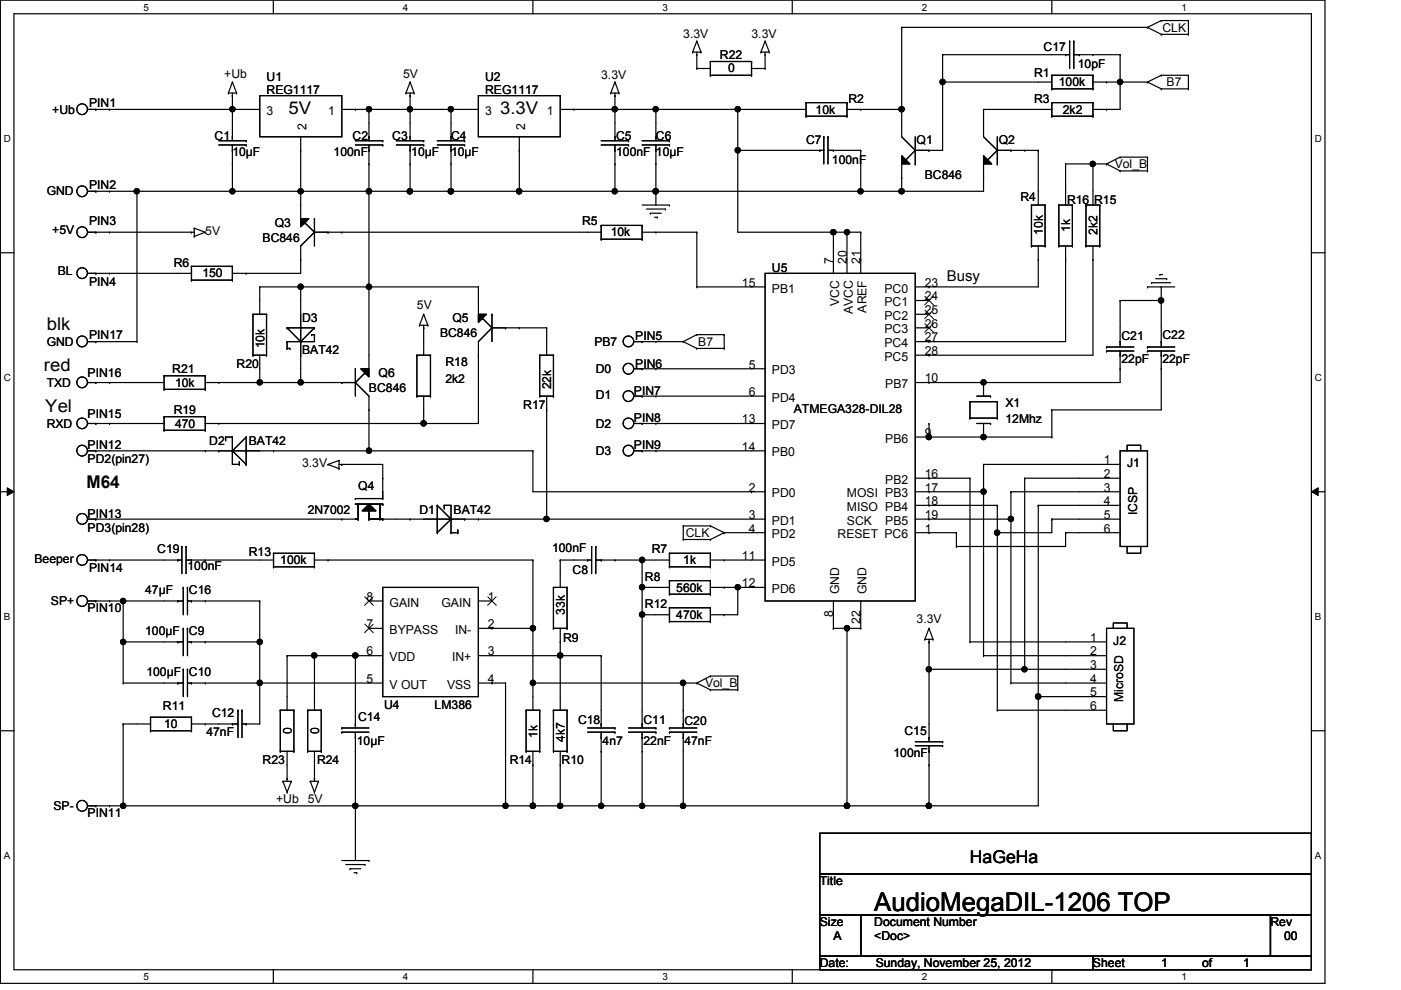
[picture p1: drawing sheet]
<svg xmlns="http://www.w3.org/2000/svg" width="297mm" height="210mm" viewBox="0 0 297 210" stroke-linecap="round" stroke-linejoin="round" font-family="sans-serif">
<path d="M.1 0h280.8v208.5h-280.8zM3 2.9h275v202.7h-275z" fill="none" stroke="#000" stroke-width=".25"/>
<g fill="#fff">
<path d="M30.4 .3h1.2v2.4h-1.2z"/>
<path d="M30.4 205.9h1.2v2.3h-1.2z"/>
</g>
<path d="M58 0v2.9M58 205.6v2.9" fill="none" stroke="#000" stroke-width=".25"/>
<g fill="#fff">
<path d="M85.4 .3h1.2v2.4h-1.2z"/>
<path d="M85.4 205.9h1.2v2.3h-1.2z"/>
</g>
<path d="M113 0v2.9M113 205.6v2.9" fill="none" stroke="#000" stroke-width=".25"/>
<g fill="#fff">
<path d="M140.5 .3h1.1v2.4h-1.1z"/>
<path d="M140.5 205.9h1.1v2.3h-1.1z"/>
</g>
<path d="M168 0v2.9M168 205.6v2.9" fill="none" stroke="#000" stroke-width=".25"/>
<g fill="#fff">
<path d="M195.4 .3h1.2v2.4h-1.2z"/>
<path d="M195.4 205.9h1.2v2.3h-1.2z"/>
</g>
<path d="M223 0v2.9M223 205.6v2.9" fill="none" stroke="#000" stroke-width=".25"/>
<g fill="#fff">
<path d="M250.5 .3h1.1v2.4h-1.1z"/>
<path d="M250.5 205.9h1.1v2.3h-1.1z"/>
<path d="M.8 28.2h1.5v2.4h-1.5z"/>
<path d="M278.8 28.2h1.4v2.4h-1.4z"/>
<path d="M.8 78.9h1.5v2.3h-1.5z"/>
<path d="M278.8 78.9h1.4v2.3h-1.4z"/>
</g>
<path d="M.1 53.6h2.9M278 53.6h2.9" fill="none" stroke="#000" stroke-width=".25"/>
<g fill="#fff">
<path d="M.8 129.6h1.4v2.3h-1.4z"/>
<path d="M278.8 129.6h1.3v2.3h-1.3z"/>
</g>
<path d="M.1 104.3h2.9M278 104.3h2.9" fill="none" stroke="#000" stroke-width=".25"/>
<path d="M1.5 103.4l1.5 .9-1.5 .8zM278 104.3l1.5-.9v1.7z" fill="#000"/>
<path d="M1.5 103.4l1.5 .9-1.5 .8zM278 104.3l1.5-.9v1.7z" fill="none" stroke="#000" stroke-width=".21"/>
<g fill="#fff">
<path d="M.8 180.3h1.4v2.3h-1.4z"/>
<path d="M278.8 180.3h1.3v2.3h-1.3z"/>
</g>
<g fill="none" stroke="#000" stroke-width=".25">
<path d="M48.4 19.7h.1M48.4 19.7h1.8M49.3 17.4h.1M49.3 19.7v10.1M49.3 17.4l.9 2.3M49.3 17.4l-.9 2.3M50.2 19.7h.1M86.1 19.7h.1M86.1 19.7h1.7M86.9 17.4h.1M86.9 19.7v10.1M86.9 17.4l-.8 2.3"/>
<path d="M86.9 17.4l.9 2.3M87.8 19.7h.1M129.5 19.7h.1M129.5 19.7h1.7M130.4 17.4h.1M130.4 19.7v10.1M130.4 17.4l-.9 2.3M130.4 17.4l.8 2.3M131.2 19.7h.1M146.9 11h.1M146.9 11h1.7M147.7 14.5h.1"/>
<path d="M147.7 11.6h.1M147.7 8.7h.1M147.7 11v3.5M147.7 8.7l-.8 2.3M147.7 8.7l.9 2.3M147.7 14.5h2.9M148.6 11h.1M150.6 13h.1M150.6 16h.1M150.6 16h8.7M150.6 13v3M150.6 13h8.7"/>
<path d="M159.3 13h.1M159.3 16h.1M159.3 13v3M159.3 14.5h2.9M161.3 11h.1M161.3 11h1.8M162.2 14.5h.1M162.2 11.6h.1M162.2 8.7h.1M162.2 11v3.5M162.2 8.7l-.9 2.3M162.2 8.7l.9 2.3"/>
<path d="M163.1 11h.1M191.2 5.8h.1M191.2 5.8v23.2l2.9 2.9M191.2 5.8h52.1M199.9 17.4h.1M199.9 11.6h.1M199.9 11.6v20.3h-5.8M199.9 17.4h23.1M199.9 11.6h26.9M223 16h.1M223 18.8h.1M223 16v2.8"/>
<path d="M223 16h8.7M223 18.8h8.7M225.9 11.6h.1M226.8 8.7h.1M226.8 8.7v5.8M227.7 8.7h.1M227.7 11.6h9.8M227.7 8.7v5.8M228.8 11.6h.1M231.7 11.6h.1M231.7 16h.1M231.7 18.8h.1"/>
<path d="M231.7 17.4h11.6M231.7 16v2.8M234.6 17.4h.1M237.5 17.4h.1M237.5 11.6h.1M237.5 11.6v11.6h-5.8M243.3 5.8h.1M243.3 17.4h.1M243.3 5.8l2.9 1.5M243.3 17.4l2.9 1.4M246.2 4.4h.1M246.2 7.3h.1"/>
<path d="M246.2 16h.1M246.2 18.8h.1M246.2 4.4l-2.9 1.4M246.2 4.4h5.8M246.2 7.3h5.8M246.2 16l-2.9 1.4M246.2 16h5.8M246.2 18.8h5.8M252 4.4h.1M252 7.3h.1M252 16h.1M252 18.8h.1"/>
<path d="M252 4.4v2.9M252 16v2.8M18.6 23.2h36.5M20.3 23.2h.1M23.2 23.2h.1M46.4 29.8h5.8M46.4 30.7h5.8M49.3 23.2h.1M49.3 34.8h.1M49.3 20.3h.1M49.3 31.9h.1M49.3 29h.1"/>
<path d="M49.3 30.7v9.9M52.2 29.8h.1M52.2 30.7h.1M55.1 20.3h17.4v8.7h-17.4zM63.8 31.9h.1M63.8 29v17.4M72.5 23.2h28.9M75.3 23.2h.1M75.3 29.8h5.8M75.3 30.7h5.8M78.2 34.8h.1M78.2 23.2h.1"/>
<path d="M78.2 31.9h.1M78.2 29h.1M78.2 23.2v6.6M78.2 30.7v47.5M81.1 29.8h.1M81.1 30.7h.1M84 29.8h5.8M84 30.7h5.8M86.9 23.2h.1M86.9 34.8h.1M86.9 20.3h.1M86.9 31.9h.1"/>
<path d="M86.9 29h.1M86.9 30.7v9.9M89.8 29.8h.1M89.8 30.7h.1M92.7 29.8h5.8M92.7 30.7h5.8M95.6 34.8h.1M95.6 23.2h.1M95.6 31.9h.1M95.6 29h.1M95.6 23.2v6.6M95.6 30.7v9.9"/>
<path d="M98.5 29.8h.1M98.5 30.7h.1M101.4 20.3h17.4v8.7h-17.4zM110.1 31.9h.1M110.1 29v11.6M118.8 23.2h52.1M121.7 23.2h.1M127.5 29.8h5.8M127.5 30.7h5.8M130.4 34.8h.1M130.4 23.2h.1M130.4 20.3h.1"/>
<path d="M130.4 31.9h.1M130.4 29h.1M130.4 30.7v9.9M133.3 29.8h.1M133.3 30.7h.1M136.1 29.8h5.8M136.1 30.7h5.8M139.1 34.8h.1M139.1 23.2h.1M139.1 31.9h.1M139.1 29h.1M139.1 23.2v6.6"/>
<path d="M139.1 30.7v12.8M141.9 29.8h.1M141.9 30.7h.1M156.4 23.2h.1M156.4 31.9h.1M156.4 23.2v26h26.1M156.4 31.9h18.3M170.9 24.6h.1M170.9 21.8h.1M170.9 21.8h8.7M170.9 24.6h8.7M170.9 21.8v2.8"/>
<path d="M173.8 31.9h.1M174.7 29h.1M174.7 29v5.8M175.6 29h.1M175.6 31.9h6.9M175.6 29v5.8M176.7 31.9h.1M179.6 24.6h.1M179.6 21.8h.1M179.6 23.2h11.6M179.6 21.8v2.8M182.5 23.2h.1"/>
<path d="M182.5 31.9h.1M182.5 31.9v8.7M191.2 33l1.7 1.8h-1.7zM191.2 37.7h.1M191.2 23.2h.1M191.2 34.8v5.8M192.1 33.9h.1M194.1 31.9h.1M194.1 34.8h.1M194.1 31.9l-2 2M194.1 29v5.8M197 31.9h.1"/>
<path d="M208.5 33l1.8 1.8h-1.8zM208.5 37.7h.1M208.5 23.2h.1M208.5 23.2h14.5M208.5 34.8v5.8h-189.9M208.5 23.2v5.8l3 2.9M209.4 33.9h.1M211.5 31.9h.1M211.5 34.8h.1M211.5 31.9h8.6M211.5 29v5.8M211.5 31.9l-2.1 2"/>
<path d="M214.3 31.9h.1M217.3 31.9h.1M220.1 31.9h.1M220.1 31.9v11.6M223 21.8h.1M223 24.6h.1M223 21.8v2.8M223 21.8h8.7M223 24.6h8.7M225.9 34.8h.1M225.9 34.8v8.7M225.9 34.8h8.7"/>
<path d="M231.7 34.8h.1M231.7 21.8h.1M231.7 24.6h.1M231.7 21.8v2.8M231.7 34.8v8.7M234.6 23.2h.1M234.6 34.8h.1M234.6 34.8l2.9 1.4M237.5 33.3h.1M237.5 36.2h.1M237.5 33.3l-2.9 1.5M237.5 33.3h5.8"/>
<path d="M237.5 36.2h5.8M243.3 33.3h.1M243.3 36.2h.1M243.3 33.3v2.9M18.6 58h22M18.6 49.2h22.6M20.3 49.2h.1M20.3 58h.1M20.3 40.6h.1M23.2 58h.1M23.2 49.2h.1M23.2 40.6h.1"/>
<path d="M29 40.6h.1M29 40.6v31.8M40.6 49.2h.1M40.6 56.5h.1M40.6 59.4h.1M40.6 56.5v2.9M40.6 56.5h8.7M40.6 59.4h8.7M41.2 48.4h.1M41.2 50.1h.1M41.2 48.4v1.7M41.2 48.4l2.3 .8"/>
<path d="M43.5 49.2h.1M43.5 49.2l-2.3 .9M49.3 40.6h.1M49.3 56.5h.1M49.3 59.4h.1M49.3 56.5v2.9M52.2 58h.1M63.8 46.4h1.7l-1.7 1.7zM63.8 40.6h.1M63.8 55h.1M64.6 47.2h.1M64.6 47.2l2.1 2"/>
<path d="M66.7 49.2h.1M66.7 46.4h.1M66.7 49.2l-2.9 3v5.8h-14.5M66.7 49.2h60.8M66.7 46.4v5.8M69.6 49.2h.1M72.5 49.2h.1M78.2 40.6h.1M86.9 40.6h.1M95.6 40.6h.1M110.1 40.6h.1M127.5 50.7h.1"/>
<path d="M127.5 47.8h.1M127.5 47.8v2.9M127.5 50.7h8.6M127.5 47.8h8.6M130.4 40.6h.1M136.1 50.7h.1M136.1 47.8h.1M136.1 49.2h11.6M136.1 47.8v2.9M136.1 43.5h5.8M137 44.3h4.1M137.9 45.2h.1"/>
<path d="M137.9 45.2h2.3M138.8 46.1h.6M139.1 40.6h.1M139.1 49.2h.1M139.4 46.1h.1M141.1 44.3h.1M141.9 43.5h.1M147.7 49.2h.1M147.7 49.2v11.6M162.2 58h31.9v69.4h-31.9zM176.7 49.2h.1M176.7 49.2v8.8"/>
<path d="M179.6 49.2h.1M179.6 49.2v8.8M182.5 40.6h.1M182.5 55h.1M182.5 49.2h.1M182.5 49.2v8.8M191.2 40.6h.1M218.7 52.2h.1M218.7 43.5h.1M218.7 43.5h2.9M218.7 52.2h2.9M218.7 43.5v8.7"/>
<path d="M220.1 55h.1M220.1 52.2v8.6h-26M221.6 43.5h.1M221.6 52.2h.1M221.6 43.5v8.7M224.5 43.5h.1M224.5 52.2h.1M224.5 43.5h2.9M224.5 52.2h2.9M224.5 43.5v8.7M225.9 55h.1M225.9 52.2v20.2h-31.8"/>
<path d="M227.4 52.2h.1M227.4 43.5h.1M227.4 43.5v8.7M230.2 52.2h.1M230.2 43.5h.1M230.2 43.5h3M230.2 52.2h3M230.2 43.5v8.7M231.7 55h.1M231.7 52.2v23.1h-37.6M233.2 43.5h.1M233.2 52.2h.1"/>
<path d="M233.2 43.5v8.7M244.2 59.9h.1M244.2 59.9h4M245 59.1h2.4M245.9 58.2h.1M245.9 58.2h.6M247.4 59.1h.1M18.6 72.4h10.4M20.3 72.4h.1M29 72.4h.1M34.8 79.7h.1M34.8 79.7v2.8"/>
<path d="M34.8 79.7h8.7M43.5 79.7h.1M43.5 79.7v2.8M53.6 75.3h.1M53.6 66.6h.1M53.6 75.3h2.9M53.6 66.6h2.9M53.6 66.6v8.7M55.1 60.8h.1M55.1 60.8v5.8M55.1 75.3v5.8M55.1 60.8h46.3"/>
<path d="M56.5 66.6h.1M56.5 75.3h.1M56.5 66.6v8.7M60.9 69.5h.1M60.9 72.4h.1M60.9 73.9h.1M60.9 69.5h5.8M60.9 72.4v1.5M60.9 73.9h.6M60.9 69.5l2.9 2.9M61.5 73.9h.1M63.8 60.8h.1"/>
<path d="M63.8 72.4h.1M63.8 69.5h.1M63.8 75.3h.1M63.8 60.8v20.3M66.1 71h.1M66.1 71h.6M66.7 69.5h.1M66.7 71h.1M66.7 71v1.4h-5.8M66.7 69.5l-2.9 2.9M75.3 78.2h.1M75.3 78.2v5.8"/>
<path d="M76.5 78.2h1.7v1.7zM77.4 79.1h.1M77.4 79.1l-2.1 2M78.2 60.8h.1M88.4 75.3h.1M88.4 75.3h2.9M88.4 75.3v8.7M88.9 69h.1M88.9 69h1.8M89.8 69.5h.1M89.8 66.6h.1M89.8 69v6.3"/>
<path d="M89.8 66.6l-.9 2.4M89.8 66.6l.9 2.4M90.7 69h.1M91.3 75.3h.1M91.3 75.3v8.7M101.4 66.6h1.8l-1.8 1.8zM101.4 60.8h.1M101.4 75.3h.1M101.4 60.8v5.8M102.3 67.5h.1M102.3 67.5l2 2M104.3 69.5h.1"/>
<path d="M104.3 66.6h.1M104.3 69.5l-2.9 2.9v17.4h-57.9M104.3 69.5h11.6M104.3 66.6v5.8M107.2 69.5h.1M110.1 69.5h.1M114.4 75.3h.1M114.4 75.3h2.9M114.4 75.3v8.7M115.9 69.5h.1M115.9 69.5v5.8M117.3 75.3h.1"/>
<path d="M117.3 75.3v8.7M134.4 72.4h10.5M134.4 78.2h27.8M136.1 72.4h.1M136.1 78.2h.1M139.1 72.4h.1M139.1 78.2h.1M144.9 72.4h.1M144.9 72.4l2.8 1.5M147.7 60.8h.1M147.7 71h.1M147.7 73.9h.1"/>
<path d="M147.7 60.8h14.5M147.7 71l-2.8 1.4M147.7 71h5.8M147.7 73.9h5.8M153.5 71h.1M153.5 73.9h.1M153.5 71v2.9M194.1 69.5h2.9M194.1 63.7h2.9M194.1 66.6h2.9M197 60.8h.1M197 72.4h.1"/>
<path d="M197 75.3h.1M234.6 74.4h.1M234.6 73.6h.1M234.6 74.4h5.8M234.6 73.6h5.8M237.5 78.2h.1M237.5 63.7h.1M237.5 72.4h.1M237.5 75.3h.1M237.5 63.7v9.9M237.5 74.4v6.7h-43.4M237.5 63.7h8.7"/>
<path d="M243.3 60.8h.1M243.3 74.4h.1M243.3 73.6h.1M243.3 60.8h5.8M243.3 74.4h5.8M243.3 73.6h5.8M246.2 78.2h.1M246.2 63.7h.1M246.2 60.8h.1M246.2 72.4h.1M246.2 75.3h.1M246.2 60.8v12.8"/>
<path d="M246.2 74.4v12.5h-23.2M18.6 89.8h16.2M18.6 95.6h94.4M18.6 81.1h16.2M20.3 81.1h.1M20.3 95.6h.1M20.3 89.8h.1M23.2 81.1h.1M23.2 89.8h.1M34.8 88.3h.1M34.8 91.2h.1M34.8 82.5h.1"/>
<path d="M34.8 88.3v2.9M34.8 88.3h8.7M34.8 91.2h8.7M34.8 82.5h8.7M43.5 95.6h.1M43.5 88.3h.1M43.5 91.2h.1M43.5 82.5h.1M43.5 81.1h31.8M43.5 88.3v2.9M46.4 81.1h.1M46.4 89.8h.1"/>
<path d="M46.4 95.6h.1M47.8 92.7h.1M47.8 93.3h.1M47.8 92.7h1.5M47.8 92.7v.6M49.3 95.6h.1M49.3 92.7h.1M49.3 92.7v5.8h1.5M49.3 95.6l2.9 2.9M50.8 98.5h.1M50.8 97.9h.1M50.8 97.9v.6"/>
<path d="M52.2 92.7h.1M52.2 98.5h.1M52.2 95.6h.1M52.2 92.7v5.8M52.2 92.7l-2.9 2.9M55.1 81.1h.1M58 95.6h.1M63.8 81.1h.1M69.6 98.5h.1M69.6 98.5l2.3 .9M71.9 99.4h.1M71.9 97.6h.1"/>
<path d="M71.9 98.5h9.2v7.2M71.9 97.6v1.8M71.9 97.6l-2.3 .9M72.5 98.5h.1M72.5 81.1h.1M75.3 81.1h.1M75.3 81.1l2.9 2.9v11.6M78.2 95.6h.1M78.2 86.9h.1M88.4 84h.1M88.4 84h2.9M89.8 89.8h.1"/>
<path d="M89.8 84v5.8M91.3 84h.1M113 95.6h.1M113 95.6v8.7h49.2M114.4 84h.1M114.4 84h2.9M115.9 86.9h.1M115.9 84v26.1M117.3 84h.1M134.4 89.8h27.8M134.4 95.6h27.8M134.4 84h27.8"/>
<path d="M136.1 95.6h.1M136.1 89.8h.1M136.1 84h.1M139.1 89.8h.1M139.1 95.6h.1M139.1 84h.1M194.1 92.7h28.9M197 89.8h.1M197 81.1h.1M197 92.7h.1M197 89.8v2.9M205.7 85.2h.1"/>
<path d="M205.7 88.6h.1M205.7 85.2v3.4M205.7 88.6h5.8M205.7 85.2h5.8M207.1 89.8h2.9M207.1 84h2.9M208.5 81.1h.1M208.5 92.7h.1M208.5 98.5h.1M208.5 81.1v2.9M208.5 89.8v2.9M208.5 98.5v40.5"/>
<path d="M208.5 98.5h29M210 89.8h.1M210 84h.1M211.5 88.6h.1M211.5 85.2h.1M211.5 85.2v3.4M223 86.9h.1M223 92.7h.1M223 86.9v5.8M237.5 95.6h5.8v20.3h-5.8zM239 95.6v-1.2h2.8v1.2M18.6 118.7h20"/>
<path d="M18.6 110.1h57.3M20.3 118.7h.1M20.3 110.1h.1M23.2 118.7h.1M37.7 118.7h.1M38.6 115.9h.1M38.6 115.9v5.7M39.5 115.9h.1M39.5 118.7h18.5M39.5 115.9v5.7M40.6 118.7h.1M43.5 118.7h.1"/>
<path d="M58 117.3h.1M58 117.3h8.7M58 117.3v2.9M66.7 117.3h.1M66.7 118.7h46.3M66.7 117.3v2.9M69.6 118.7h.1M72.5 110.1h.1M75.3 105.7h.1M75.3 106.9h5.8M75.3 105.7h5.8M75.9 110.1h.1"/>
<path d="M75.9 107.1h.1M75.9 106.9h.1M75.9 106.9v3.2M76.8 108.3l1.4-1.4 1.5 1.4zM78.2 110.1h.1M78.2 108.3v1.8M78.2 110.1h84M80.6 109.8h.1M80.6 110.1h.1M80.6 106.9v3.2M81.1 101.4h.1M81.1 106.9h.1"/>
<path d="M81.1 110.1h.1M81.1 105.7h.1M86.9 110.1h.1M92.7 112.9h.1M92.7 107.1h.1M92.7 110.1h.1M92.7 107.1v5.8M92.7 107.1l2.9 3M94.2 107.1h.1M94.2 107.7h.1M94.2 107.1h1.4v5.8M94.2 107.1v.6"/>
<path d="M95.6 110.1h.1M95.6 112.9h.1M95.6 112.9h1.5M95.6 110.1l-2.9 2.8M97.1 112.9h.1M97.1 112.4h.1M97.1 112.4v.5M98.5 110.1h.1M101.4 110.1h.1M113 118.7h.1M113 118.7v31.9M115.9 110.1h.1"/>
<path d="M118.8 118.7h.1M118.8 118.7h6.6M118.8 118.7v5.8M124.6 118.7h.1M125.4 115.9h.1M125.4 115.9v5.7M126.3 115.9h.1M126.3 118.7h15.6M126.3 115.9v5.7M127.5 118.7h.1M130.4 118.7h.1M136.1 118.7h.1"/>
<path d="M136.1 118.7v35.6M141.9 117.3h.1M141.9 117.3v2.9M141.9 117.3h8.7M144.9 114.4h.1M144.9 111.5h.1M144.9 111.5v2.9M144.9 114.4h5.7M144.9 111.5h5.7M150.6 114.4h.1M150.6 111.5h.1M150.6 117.3h.1"/>
<path d="M150.6 118.7h11.6M150.6 111.5l2.9 1.4M150.6 117.3v2.9M153.5 118.7h.1M153.5 112.9h.1M153.5 112.9h8.7M153.5 112.9l-2.9 1.5M159.3 104.3h.1M194.1 112.9h8.7M194.1 110.1h20.2M194.1 101.4h11.6M194.1 104.3h14.4"/>
<path d="M194.1 107.1h17.4M197 101.4h.1M197 104.3h.1M197 107.1h.1M197 112.9h.1M197 110.1h.1M202.8 115.9h.1M202.8 112.9h.1M202.8 112.9v3M205.7 101.4h.1M205.7 101.4v34.7M208.5 104.3h.1"/>
<path d="M211.5 112.9h.1M211.5 107.1h.1M211.5 107.1v43.5M214.3 110.1h.1M214.3 104.3h.1M214.3 104.3h23.2M214.3 104.3v40.5M217.3 101.4h.1M217.3 101.4h20.2M217.3 101.4v40.5M220.1 107.1h.1M220.1 107.1v63.8h-201.5"/>
<path d="M220.1 107.1h17.4M223 110.1h.1M223 110.1v2.8h-11.5M223 110.1h14.5M225.9 112.9h.1M225.9 112.9h11.6M225.9 112.9v3h-23.1M239 115.9v1.4h2.8v-1.4M18.6 127.4h20.3M20.3 127.4h.1M23.2 127.4h.1M26.1 136.1h.1"/>
<path d="M26.1 127.4h.1M26.1 136.1h12.8M26.1 127.4v17.4M37.7 136.1h.1M37.7 127.4h.1M38.9 133.2h.1M38.9 124.5h.1M38.9 124.5v5.8M38.9 133.2v5.8M39.7 133.2h.1M39.7 124.5h.1M39.7 136.1h15.4"/>
<path d="M39.7 127.4h15.4M39.7 124.5v5.8M39.7 133.2v5.8M40.6 136.1h.1M40.6 127.4h.1M43.5 136.1h.1M43.5 127.4h.1M55.1 136.1h.1M55.1 127.4h.1M55.1 127.4v26.1h-3.8M58 120.2h.1M58 120.2h8.7"/>
<path d="M60.9 139h.1M60.9 139h20.2M60.9 139v11.6M66.7 139h.1M66.7 120.2h.1M66.7 139v11.6M75.3 139h.1M75.3 139v15.3M78.2 133.2h2.9M78.2 127.4h2.9M81.1 124.5h20.3v23.2h-20.3zM101.4 133.2h11.6"/>
<path d="M101.4 139h26.1M101.4 127.4h2.9M104.3 133.2h.1M113 133.2h.1M117.3 133.2h.1M117.3 124.5h.1M117.3 133.2h2.9M117.3 124.5h2.9M117.3 124.5v8.7M118.8 139h.1M118.8 136.1h.1M118.8 133.2v17.4"/>
<path d="M120.2 124.5h.1M120.2 133.2h.1M120.2 124.5v8.7M127.5 139h.1M127.5 139v15.3M136.1 124.5h.1M136.1 130.3h.1M136.1 124.5h5.8M136.1 130.3h5.8M141.9 126h.1M141.9 123.1h.1M141.9 131.8h.1"/>
<path d="M141.9 128.9h.1M141.9 120.2h.1M141.9 123.1v2.9M141.9 128.9v2.9M141.9 126h8.7M141.9 123.1h8.7M141.9 131.8h8.7M141.9 128.9h8.7M141.9 120.2h8.7M150.6 126h.1M150.6 123.1h.1M150.6 131.8h.1"/>
<path d="M150.6 128.9h.1M150.6 120.2h.1M150.6 124.5h11.6M150.6 123.1v2.9M150.6 128.9v2.9M153.5 124.5h.1M153.5 130.3h.1M156.4 124.5h.1M156.4 124.5v5.8h-5.8M176.7 133.2h.1M176.7 133.2h5.8M176.7 127.4v5.8"/>
<path d="M179.6 133.2h.1M179.6 133.2v37.7M182.5 133.2h.1M182.5 127.4v5.8M196.1 135.6h.1M196.1 135.6h1.7M197 136.1h.1M197 133.2h.1M197 135.6v21.7M197 133.2l-.9 2.4M197 133.2l.8 2.4M197.8 135.6h.1"/>
<path d="M205.7 136.1h.1M205.7 136.1h28.9M208.5 139h.1M208.5 139h26.1M234.6 133.2h5.8v20.3h-5.8zM236 133.2v-1.1h3v1.1M.1 154.9h2.9M26.1 153.5h.1M26.1 144.8h.1M26.1 144.8h12.8M26.1 153.5h5.8M26.1 153.5v17.4"/>
<path d="M31.9 152.1h.1M31.9 154.9h.1M31.9 154.9h8.7M31.9 152.1h8.7M31.9 152.1v2.8M37.7 144.8h.1M38.9 141.9h.1M38.9 141.9v5.8M39.7 141.9h.1M39.7 144.8h41.4M39.7 141.9v5.8M40.6 144.8h.1"/>
<path d="M40.6 152.1h.1M40.6 154.9h.1M40.6 153.5h9.9M40.6 152.1v2.8M43.5 153.5h.1M43.5 144.8h.1M49.3 153.5h.1M50.5 150.6h.1M50.5 150.6v5.8M51.3 150.6h.1M51.3 150.6v5.8M52.2 153.5h.1"/>
<path d="M55.1 144.8h.1M59.4 159.3h.1M59.4 150.6h.1M59.4 150.6h2.9M59.4 159.3h2.9M59.4 150.6v8.7M60.9 159.3v6.4M62.3 150.6h.1M62.3 159.3h.1M62.3 150.6v8.7M65.2 159.3h.1M65.2 150.6h.1"/>
<path d="M65.2 150.6h2.9M65.2 159.3h2.9M65.2 150.6v8.7M66.7 159.3v6.4M68.1 150.6h.1M68.1 159.3h.1M68.1 150.6v8.7M72.5 154.3h.1M72.5 155.2h.1M72.5 154.3h5.7M72.5 155.2h5.7M75.3 159.3h.1"/>
<path d="M75.3 156.4h.1M75.3 153.5h.1M75.3 155.2v27.3M101.4 144.8h5.8M104.3 144.8h.1M107.2 144.8h.1M107.2 144.8v26.1M111.5 159.3h.1M111.5 150.6h.1M111.5 150.6h2.9M111.5 159.3h2.9M111.5 150.6v8.7"/>
<path d="M113 144.8h.1M113 144.8h34.7M113 159.3v11.6M114.4 150.6h.1M114.4 159.3h.1M114.4 150.6v8.7M117.3 159.3h.1M117.3 150.6h.1M117.3 150.6h2.9M117.3 159.3h2.9M117.3 150.6v8.7M118.8 159.3v11.6"/>
<path d="M120.2 150.6h.1M120.2 159.3h.1M120.2 150.6v8.7M124.6 154.3h5.8M124.6 155.2h5.8M127.5 159.3h.1M127.5 156.4h.1M127.5 153.5h.1M127.5 155.2v15.7M130.4 154.3h.1M130.4 155.2h.1M133.3 154.3h5.8"/>
<path d="M133.3 155.2h5.8M136.1 159.3h.1M136.1 156.4h.1M136.1 153.5h.1M136.1 155.2v15.7M139.1 154.3h.1M139.1 155.2h.1M141.9 154.3h.1M141.9 155.2h.1M141.9 154.3h5.8M141.9 155.2h5.8M144.9 144.8h.1"/>
<path d="M144.9 150.6h.1M144.9 156.4h.1M144.9 153.5h.1M144.9 144.8v9.5M144.9 155.2v15.7M147.7 144.8h.1M147.7 144.8l2.9 1.5M150.6 143.3h.1M150.6 146.3h.1M150.6 143.3l-2.9 1.5M150.6 143.3h5.8M150.6 146.3h5.8"/>
<path d="M156.4 143.3h.1M156.4 146.3h.1M156.4 143.3v3M194.1 157.3h5.8M194.1 158.1h5.8M197 141.9h.1M197 159.3h.1M197 156.4h.1M197 158.1v12.8M197 141.9h37.6M199.9 157.3h.1M199.9 158.1h.1"/>
<path d="M211.5 150.6h.1M211.5 150.6h23.1M214.3 144.8h.1M214.3 144.8h20.3M217.3 141.9h.1M220.1 147.7h.1M220.1 147.7h14.5M236 153.5v1.4h3v-1.4M278 154.9h2.9M20.3 170.9h.1M23.2 170.9h.1M26.1 170.9h.1"/>
<path d="M60 165.7h.1M60 165.7h1.8M60 165.7l.9 2.3M60.9 165.1h.1M60.9 168h.1M61.8 165.7h.1M61.8 165.7l-.9 2.3M65.8 165.7h.1M65.8 165.7h1.7M65.8 165.7l.9 2.3M66.7 165.1h.1M66.7 168h.1"/>
<path d="M67.5 165.7h.1M67.5 165.7l-.8 2.3M75.3 170.9h.1M107.2 170.9h.1M113 170.9h.1M113 162.2h.1M118.8 162.2h.1M118.8 170.9h.1M127.5 170.9h.1M136.1 170.9h.1M144.9 170.9h.1M173.8 176.7h104.2v8.6h-104.2z"/>
<path d="M179.6 170.9h.1M197 162.2h.1M197 170.9h.1M72.5 182.5h5.7M73.3 183.3h4.1M74.2 184.2h.1M74.2 184.2h2.3M75.1 185h.5M75.6 185h.1M77.4 183.3h.1M78.2 182.5h.1M173.8 185.3h104.2v8.7h-104.2z"/>
<path d="M173.8 194h8.7v8.7h-8.7zM182.5 194h86.9v8.7h-86.9zM269.4 194h8.6v8.7h-8.6zM173.8 202.7h57.9v2.9h-57.9zM231.7 202.7h46.3v2.9h-46.3z"/>
<circle cx="199.8" cy="17.4" r=".56"/>
<circle cx="237.5" cy="17.4" r=".56"/>
<circle cx="17.4" cy="23.1" r="1.14"/>
<circle cx="49.3" cy="23.2" r=".56"/>
<circle cx="78.2" cy="23.2" r=".56"/>
<circle cx="86.9" cy="23.2" r=".56"/>
<circle cx="95.6" cy="23.2" r=".56"/>
<circle cx="130.3" cy="23.2" r=".56"/>
<circle cx="139" cy="23.2" r=".56"/>
<circle cx="156.4" cy="31.9" r=".56"/>
<circle cx="156.4" cy="23.2" r=".56"/>
<circle cx="191.2" cy="23.2" r=".56"/>
<circle cx="231.7" cy="34.8" r=".56"/>
<circle cx="17.4" cy="57.9" r="1.14"/>
<circle cx="17.4" cy="40.5" r="1.14"/>
<circle cx="17.4" cy="49.2" r="1.14"/>
<circle cx="29" cy="40.6" r=".56"/>
<circle cx="49.3" cy="40.6" r=".56"/>
<circle cx="63.7" cy="40.6" r=".56"/>
<circle cx="78.2" cy="40.6" r=".56"/>
<circle cx="86.9" cy="40.6" r=".56"/>
<circle cx="95.6" cy="40.6" r=".56"/>
<circle cx="110.1" cy="40.6" r=".56"/>
<circle cx="130.3" cy="40.6" r=".56"/>
<circle cx="139" cy="40.6" r=".56"/>
<circle cx="176.7" cy="49.2" r=".56"/>
<circle cx="179.6" cy="49.2" r=".56"/>
<circle cx="182.4" cy="40.6" r=".56"/>
<circle cx="191.2" cy="40.6" r=".56"/>
<circle cx="17.4" cy="72.4" r="1.14"/>
<circle cx="63.7" cy="60.8" r=".56"/>
<circle cx="78.2" cy="60.8" r=".56"/>
<circle cx="133.2" cy="78.2" r="1.14"/>
<circle cx="133.2" cy="72.4" r="1.14"/>
<circle cx="246.2" cy="63.7" r=".56"/>
<circle cx="17.4" cy="95.5" r="1.14"/>
<circle cx="17.4" cy="81.1" r="1.14"/>
<circle cx="17.4" cy="89.8" r="1.13"/>
<circle cx="55.1" cy="81.1" r=".56"/>
<circle cx="63.7" cy="81.1" r=".56"/>
<circle cx="78.2" cy="95.5" r=".56"/>
<circle cx="89.8" cy="89.8" r=".57"/>
<circle cx="133.2" cy="84" r="1.14"/>
<circle cx="133.2" cy="95.5" r="1.14"/>
<circle cx="133.2" cy="89.8" r="1.13"/>
<circle cx="196.9" cy="92.7" r=".56"/>
<circle cx="208.5" cy="81.1" r=".56"/>
<circle cx="208.5" cy="92.7" r=".56"/>
<circle cx="17.4" cy="110" r="1.14"/>
<circle cx="17.4" cy="118.7" r="1.13"/>
<circle cx="115.9" cy="110" r=".56"/>
<circle cx="136.1" cy="118.7" r=".56"/>
<circle cx="208.5" cy="104.2" r=".56"/>
<circle cx="211.4" cy="112.9" r=".56"/>
<circle cx="214.3" cy="110" r=".56"/>
<circle cx="17.4" cy="127.4" r="1.14"/>
<circle cx="26.1" cy="136.1" r=".56"/>
<circle cx="26.1" cy="127.4" r=".56"/>
<circle cx="55.1" cy="136.1" r=".56"/>
<circle cx="66.6" cy="139" r=".56"/>
<circle cx="75.3" cy="139" r=".56"/>
<circle cx="113" cy="133.2" r=".56"/>
<circle cx="118.8" cy="139" r=".56"/>
<circle cx="136.1" cy="130.3" r=".56"/>
<circle cx="136.1" cy="124.5" r=".56"/>
<circle cx="156.4" cy="124.5" r=".56"/>
<circle cx="179.6" cy="133.2" r=".56"/>
<circle cx="55.1" cy="144.8" r=".56"/>
<circle cx="113" cy="144.8" r=".56"/>
<circle cx="144.8" cy="144.8" r=".56"/>
<circle cx="196.9" cy="141.9" r=".56"/>
<circle cx="217.2" cy="141.9" r=".56"/>
<circle cx="220.1" cy="147.7" r=".57"/>
<circle cx="17.4" cy="170.8" r="1.14"/>
<circle cx="26.1" cy="170.9" r=".56"/>
<circle cx="75.3" cy="170.9" r=".56"/>
<circle cx="107.2" cy="170.9" r=".56"/>
<circle cx="113" cy="170.9" r=".56"/>
<circle cx="118.8" cy="170.9" r=".56"/>
<circle cx="127.5" cy="170.9" r=".56"/>
<circle cx="136.1" cy="170.9" r=".56"/>
<circle cx="144.8" cy="170.9" r=".56"/>
<circle cx="179.6" cy="170.9" r=".56"/>
<circle cx="196.9" cy="170.9" r=".56"/>
</g>
<g fill="#000">
<path d="M76.8 108.3l1.4-1.4 1.5 1.4z"/>
<path d="M191.2 33l1.7 1.8h-1.7z" fill-rule="evenodd"/>
<path d="M191.2 33l1.7 1.8h-1.7z" fill-rule="evenodd"/>
<path d="M208.5 33l1.8 1.8h-1.8z" fill-rule="evenodd"/>
<path d="M208.5 33l1.8 1.8h-1.8z" fill-rule="evenodd"/>
<path d="M63.8 46.4h1.7l-1.7 1.7z" fill-rule="evenodd"/>
<path d="M63.8 46.4h1.7l-1.7 1.7z" fill-rule="evenodd"/>
<path d="M76.5 78.2h1.7v1.7z" fill-rule="evenodd"/>
<path d="M76.5 78.2h1.7v1.7z" fill-rule="evenodd"/>
<path d="M101.4 66.6h1.8l-1.8 1.8z" fill-rule="evenodd"/>
<path d="M101.4 66.6h1.8l-1.8 1.8z" fill-rule="evenodd"/>
<circle cx="199.8" cy="17.4" r=".56"/>
<circle cx="237.5" cy="17.4" r=".56"/>
<circle cx="49.3" cy="23.2" r=".56"/>
<circle cx="78.2" cy="23.2" r=".56"/>
<circle cx="86.9" cy="23.2" r=".56"/>
<circle cx="95.6" cy="23.2" r=".56"/>
<circle cx="130.3" cy="23.2" r=".56"/>
<circle cx="139" cy="23.2" r=".56"/>
<circle cx="156.4" cy="31.9" r=".56"/>
<circle cx="156.4" cy="23.2" r=".56"/>
<circle cx="191.2" cy="23.2" r=".56"/>
<circle cx="231.7" cy="34.8" r=".56"/>
<circle cx="29" cy="40.6" r=".56"/>
<circle cx="49.3" cy="40.6" r=".56"/>
<circle cx="63.7" cy="40.6" r=".56"/>
<circle cx="78.2" cy="40.6" r=".56"/>
<circle cx="86.9" cy="40.6" r=".56"/>
<circle cx="95.6" cy="40.6" r=".56"/>
<circle cx="110.1" cy="40.6" r=".56"/>
<circle cx="130.3" cy="40.6" r=".56"/>
<circle cx="139" cy="40.6" r=".56"/>
<circle cx="176.7" cy="49.2" r=".56"/>
<circle cx="179.6" cy="49.2" r=".56"/>
<circle cx="182.4" cy="40.6" r=".56"/>
<circle cx="191.2" cy="40.6" r=".56"/>
<circle cx="63.7" cy="60.8" r=".56"/>
<circle cx="78.2" cy="60.8" r=".56"/>
<circle cx="246.2" cy="63.7" r=".56"/>
<circle cx="55.1" cy="81.1" r=".56"/>
<circle cx="63.7" cy="81.1" r=".56"/>
<circle cx="78.2" cy="95.5" r=".56"/>
<circle cx="89.8" cy="89.8" r=".57"/>
<circle cx="196.9" cy="92.7" r=".56"/>
<circle cx="208.5" cy="81.1" r=".56"/>
<circle cx="208.5" cy="92.7" r=".56"/>
<circle cx="115.9" cy="110" r=".56"/>
<circle cx="136.1" cy="118.7" r=".56"/>
<circle cx="208.5" cy="104.2" r=".56"/>
<circle cx="211.4" cy="112.9" r=".56"/>
<circle cx="214.3" cy="110" r=".56"/>
<circle cx="26.1" cy="136.1" r=".56"/>
<circle cx="26.1" cy="127.4" r=".56"/>
<circle cx="55.1" cy="136.1" r=".56"/>
<circle cx="66.6" cy="139" r=".56"/>
<circle cx="75.3" cy="139" r=".56"/>
<circle cx="113" cy="133.2" r=".56"/>
<circle cx="118.8" cy="139" r=".56"/>
<circle cx="136.1" cy="130.3" r=".56"/>
<circle cx="136.1" cy="124.5" r=".56"/>
<circle cx="156.4" cy="124.5" r=".56"/>
<circle cx="179.6" cy="133.2" r=".56"/>
<circle cx="55.1" cy="144.8" r=".56"/>
<circle cx="113" cy="144.8" r=".56"/>
<circle cx="144.8" cy="144.8" r=".56"/>
<circle cx="196.9" cy="141.9" r=".56"/>
<circle cx="217.2" cy="141.9" r=".56"/>
<circle cx="220.1" cy="147.7" r=".57"/>
<circle cx="26.1" cy="170.9" r=".56"/>
<circle cx="75.3" cy="170.9" r=".56"/>
<circle cx="107.2" cy="170.9" r=".56"/>
<circle cx="113" cy="170.9" r=".56"/>
<circle cx="118.8" cy="170.9" r=".56"/>
<circle cx="127.5" cy="170.9" r=".56"/>
<circle cx="136.1" cy="170.9" r=".56"/>
<circle cx="144.8" cy="170.9" r=".56"/>
<circle cx="179.6" cy="170.9" r=".56"/>
<circle cx="196.9" cy="170.9" r=".56"/>
</g>
<path d="M196.1 62.8l1.8 1.8M196.1 65.7l1.8 1.9M196.1 68.6l1.8 1.8M197.9 62.8l-1.9 1.8M197.9 65.7l-1.9 1.9M197.9 68.6l-1.9 1.8M77.3 126.5l1.9 1.9M77.3 132.3l1.9 1.9M79.1 126.5l-1.8 1.9M79.1 132.3l-1.8 1.9M103.4 126.5l1.8 1.9M105.2 126.5l-1.8 1.9" fill="none" stroke="#000" stroke-width=".21"/>
<text font-size="5.5" x="185.4" y="193.2">AudioMegaDIL-1206 TOP</text>
<g font-size="3.7">
<text x="61.2" y="24.2">5V</text>
<text x="106" y="24.2">3.3V</text>
<text x="9.9" y="70">blk</text>
<text x="9.3" y="78.7">red</text>
<text x="9.6" y="87.3">Yel</text>
<text x="18.3" y="103.4">M64</text>
<text x="205.7" y="182.9">HaGeHa</text>
</g>
<text font-size="3.2" x="200.7" y="59.6">Busy</text>
<g font-size="2.6">
<text x="144.9" y="8.1">3.3V</text>
<text x="159.3" y="8.1">3.3V</text>
<text x="221.3" y="10.8">C17</text>
<text x="246.5" y="6.7">CLK</text>
<text x="47.5" y="16.6">+Ub</text>
<text x="56.5" y="17.1">U1</text>
<text x="85.5" y="16.6">5V</text>
<text x="102.9" y="17.1">U2</text>
<text x="127.5" y="16.8">3.3V</text>
<text x="152.7" y="12.5">R22</text>
<text x="154.4" y="15.4">0</text>
<text x="219.2" y="16.3">R1</text>
<text x="228.5" y="14.5">10pF</text>
<text x="18.9" y="22.6">PIN1</text>
<text x="56.5" y="20">REG1117</text>
<text x="102.9" y="20">REG1117</text>
<text x="179.9" y="21.8">R2</text>
<text x="219.2" y="21.8">R3</text>
<text x="224.5" y="18.3">100k</text>
<text x="247.4" y="18.3">B7</text>
<text x="11.1" y="24.1">+Ub</text>
<text x="45.5" y="29.6">C1</text>
<text x="56.5" y="24.4">3</text>
<text x="65" y="27.6" transform="rotate(-90 65 27.6)">2</text>
<text x="69.6" y="24.4">1</text>
<text x="74.8" y="29.6">C2</text>
<text x="83.2" y="29.6">C3</text>
<text x="95.6" y="29.6">C4</text>
<text x="102.9" y="24.4">3</text>
<text x="111.3" y="27.6" transform="rotate(-90 111.3 27.6)">2</text>
<text x="115.9" y="24.4">1</text>
<text x="130.6" y="29.6">C5</text>
<text x="139.1" y="29.6">C6</text>
<text x="172.9" y="24.1">10k</text>
<text x="225.3" y="24.1">2k2</text>
<text x="49.3" y="33.1">10µF</text>
<text x="70.7" y="33.1">100nF</text>
<text x="87.2" y="33.1">10µF</text>
<text x="95.6" y="33.1">10µF</text>
<text x="130.6" y="33.1">100nF</text>
<text x="139.1" y="33.1">10µF</text>
<text x="170.9" y="30.4">C7</text>
<text x="176.4" y="34.8">100nF</text>
<text x="194.3" y="30.4">Q1</text>
<text x="211.7" y="30.4">Q2</text>
<text x="236.3" y="35.6">Vol_B</text>
<text x="9.9" y="41.4">GND</text>
<text x="18.9" y="40">PIN2</text>
<text x="196.1" y="38">BC846</text>
<text x="18.9" y="47.8">PIN3</text>
<text x="123.4" y="47.8">R5</text>
<text x="216.4" y="42.6">R4</text>
<text x="226.2" y="43.2">R16</text>
<text x="232" y="43.2">R15</text>
<text x="11.1" y="49.6">+5V</text>
<text x="43.5" y="49.8">5V</text>
<text x="55.7" y="51.3">BC846</text>
<text x="58.2" y="48.1">Q3</text>
<text x="129.5" y="50.1">10k</text>
<text x="221.1" y="49.8" transform="rotate(-90 221.1 49.8)">10k</text>
<text x="226.9" y="49.2" transform="rotate(-90 226.9 49.2)">1k</text>
<text x="232.7" y="49.8" transform="rotate(-90 232.7 49.8)">2k2</text>
<text x="12.2" y="58.3">BL</text>
<text x="36.8" y="56.5">R6</text>
<text x="42.9" y="58.8">150</text>
<text x="163.7" y="57.7">U5</text>
<text x="176.7" y="55.9" transform="rotate(-90 176.7 55.9)">7</text>
<text x="179.5" y="55.9" transform="rotate(-90 179.5 55.9)">20</text>
<text x="182.5" y="55.9" transform="rotate(-90 182.5 55.9)">21</text>
<text x="18.9" y="60.5">PIN4</text>
<text x="88.4" y="65.5">5V</text>
<text x="157.3" y="60.8">15</text>
<text x="163.7" y="62">PB1</text>
<text x="177.9" y="64.9" transform="rotate(-90 177.9 64.9)">VCC</text>
<text x="187.5" y="62">PC0</text>
<text x="187.5" y="64.9">PC1</text>
<text x="196.1" y="60.8">23</text>
<text x="196.1" y="63.7">24</text>
<text x="18.9" y="71.8">PIN17</text>
<text x="64" y="68.4">D3</text>
<text x="93.3" y="71.5">BC846</text>
<text x="95.9" y="68.4">Q5</text>
<text x="180.8" y="66.6" transform="rotate(-90 180.8 66.6)">AVCC</text>
<text x="183.7" y="66.3" transform="rotate(-90 183.7 66.3)">AREF</text>
<text x="187.5" y="67.8">PC2</text>
<text x="187.5" y="70.7">PC3</text>
<text x="196.1" y="66.6">25</text>
<text x="196.1" y="69.5">26</text>
<text x="246.5" y="71.8">C22</text>
<text x="9.9" y="73.3">GND</text>
<text x="50.2" y="77.9">R20</text>
<text x="56" y="73.9" transform="rotate(-90 56 73.9)">10k</text>
<text x="64" y="75">BAT42</text>
<text x="94.4" y="77.6">R18</text>
<text x="126" y="73.3">PB7</text>
<text x="134.7" y="72.1">PIN5</text>
<text x="134.7" y="77.9">PIN6</text>
<text x="148" y="73.3">B7</text>
<text x="187.5" y="73.6">PC4</text>
<text x="187.5" y="76.5">PC5</text>
<text x="196.1" y="72.4">27</text>
<text x="196.1" y="75.3">28</text>
<text x="237.8" y="72.1">C21</text>
<text x="237.8" y="77">22pF</text>
<text x="246.5" y="77">22pF</text>
<text x="9.9" y="82">TXD</text>
<text x="18.6" y="80">PIN16</text>
<text x="36.5" y="79.1">R21</text>
<text x="37.1" y="82">10k</text>
<text x="78.2" y="83.1">BC846</text>
<text x="80.3" y="80">Q6</text>
<text x="94.4" y="81.1">2k2</text>
<text x="116.8" y="82.5" transform="rotate(-90 116.8 82.5)">22k</text>
<text x="126.3" y="79.1">D0</text>
<text x="134.4" y="83.7">PIN7</text>
<text x="158.7" y="78.1">5</text>
<text x="158.7" y="83.9">6</text>
<text x="163.7" y="79.4">PD3</text>
<text x="187.7" y="82.3">PB7</text>
<text x="196.1" y="81.1">10</text>
<text x="18.6" y="88.6">PIN15</text>
<text x="36.8" y="87.8">R19</text>
<text x="111" y="86.6">R17</text>
<text x="126.3" y="84.6">D1</text>
<text x="134.4" y="89.5">PIN8</text>
<text x="157.3" y="89.7">13</text>
<text x="163.7" y="85.2">PD4</text>
<text x="168.3" y="87.5">ATMEGA328-DIL28</text>
<text x="213.2" y="86.3">X1</text>
<text x="213.2" y="89.8">12Mhz</text>
<text x="9.9" y="90.7">RXD</text>
<text x="18.6" y="95.3">PIN12</text>
<text x="37.1" y="90.7">470</text>
<text x="44.4" y="94.4">D2</text>
<text x="52.7" y="94.4">BAT42</text>
<text x="126.3" y="90.7">D2</text>
<text x="134.4" y="95.3">PIN9</text>
<text x="157.3" y="95.5">14</text>
<text x="163.7" y="91">PD7</text>
<text x="187.7" y="93.9">PB6</text>
<text x="196.1" y="92.6">9</text>
<text x="18.6" y="98.2">PD2(pin27)</text>
<text x="64" y="99.1">3.3V</text>
<text x="126.3" y="96.5">D3</text>
<text x="163.7" y="96.8">PB0</text>
<text x="196.1" y="101.3">16</text>
<text x="234" y="98.4">1</text>
<text x="234" y="101.3">2</text>
<text x="239" y="99.1">J1</text>
<text x="75.9" y="104">Q4</text>
<text x="158.7" y="104.2">2</text>
<text x="163.7" y="105.5">PD0</text>
<text x="179.6" y="105.5">MOSI PB3</text>
<text x="187.7" y="102.6">PB2</text>
<text x="196.1" y="104.2">17</text>
<text x="196.1" y="107.1">18</text>
<text x="234" y="104.2">3</text>
<text x="234" y="107.1">4</text>
<text x="18.6" y="109.8">PIN13</text>
<text x="18.6" y="112.7">PD3(pin28)</text>
<text x="65.2" y="108.9">2N7002</text>
<text x="88.9" y="108.9">D1</text>
<text x="96.2" y="108.9">BAT42</text>
<text x="145.4" y="113.8">CLK</text>
<text x="158.7" y="110">3</text>
<text x="158.7" y="112.9">4</text>
<text x="163.7" y="111.3">PD1</text>
<text x="179.6" y="108.3">MISO PB4</text>
<text x="179.6" y="111.2">SCK</text>
<text x="187.7" y="111.3">PB5</text>
<text x="196.1" y="112.9">1</text>
<text x="196.1" y="110">19</text>
<text x="234" y="110">5</text>
<text x="234" y="112.9">6</text>
<text x="241.1" y="109.2" transform="rotate(-90 241.1 109.2)">ICSP</text>
<text x="7.3" y="119.3">Beeper</text>
<text x="33.4" y="117.3">C19</text>
<text x="52.7" y="117.9">R13</text>
<text x="59.4" y="119.6">100k</text>
<text x="117" y="117">100nF</text>
<text x="138.2" y="117.3">R7</text>
<text x="144.9" y="119.6">1k</text>
<text x="157.3" y="118.7">11</text>
<text x="163.7" y="114.1">PD2</text>
<text x="163.7" y="119.9">PD5</text>
<text x="177.6" y="114.1">RESET PC6</text>
<text x="18.9" y="121.4">PIN14</text>
<text x="30.8" y="126">47µF</text>
<text x="39.7" y="120.8">100nF</text>
<text x="40" y="126">C16</text>
<text x="121.4" y="121.7">C8</text>
<text x="136.7" y="123.1">R8</text>
<text x="143.4" y="125.4">560k</text>
<text x="157.3" y="124.5">12</text>
<text x="163.7" y="125.7">PD6</text>
<text x="177.9" y="126" transform="rotate(-90 177.9 126)">GND</text>
<text x="183.7" y="126" transform="rotate(-90 183.7 126)">GND</text>
<text x="10.8" y="128.3">SP+</text>
<text x="18.6" y="129.8">PIN10</text>
<text x="77.7" y="127.4">8</text>
<text x="82.6" y="128.6">GAIN</text>
<text x="93.6" y="128.6">GAIN</text>
<text x="103.5" y="127.4">1</text>
<text x="119.8" y="130.3" transform="rotate(-90 119.8 130.3)">33k</text>
<text x="136.7" y="128.9">R12</text>
<text x="143.4" y="131.2">470k</text>
<text x="176.7" y="130.9" transform="rotate(-90 176.7 130.9)">8</text>
<text x="30.8" y="134.7">100µF</text>
<text x="40" y="134.7">C9</text>
<text x="77.7" y="133.2">7</text>
<text x="82.6" y="134.4">BYPASS</text>
<text x="96.5" y="134.4">IN-</text>
<text x="103.5" y="133.2">2</text>
<text x="119.4" y="136.1">R9</text>
<text x="182.5" y="132.3" transform="rotate(-90 182.5 132.3)">22</text>
<text x="194.3" y="132.1">3.3V</text>
<text x="231.1" y="136.1">1</text>
<text x="236" y="136.7">J2</text>
<text x="31" y="143.4">100µF</text>
<text x="40" y="143.4">C10</text>
<text x="77.7" y="139">6</text>
<text x="82.6" y="140.2">VDD</text>
<text x="95.8" y="140.2">IN+</text>
<text x="103.5" y="139">3</text>
<text x="231.1" y="139">2</text>
<text x="231.1" y="141.9">3</text>
<text x="77.7" y="144.8">5</text>
<text x="82.6" y="146">V OUT</text>
<text x="94.8" y="146">VSS</text>
<text x="103.5" y="144.8">4</text>
<text x="149.5" y="145.7">Vol_B</text>
<text x="231.1" y="144.8">4</text>
<text x="231.1" y="147.7">5</text>
<text x="238.2" y="148.8" transform="rotate(-90 238.2 148.8)">MicroSD</text>
<text x="34.5" y="150.6">R11</text>
<text x="34.8" y="154.4">10</text>
<text x="45" y="152.1">C12</text>
<text x="61.8" y="155.5" transform="rotate(-90 61.8 155.5)">0</text>
<text x="67.6" y="155.5" transform="rotate(-90 67.6 155.5)">0</text>
<text x="75.9" y="152.9">C14</text>
<text x="81.4" y="150.3">U4</text>
<text x="92.2" y="150.3">LM386</text>
<text x="122.6" y="153.5">C18</text>
<text x="136.4" y="153.5">C11</text>
<text x="145.1" y="153.8">C20</text>
<text x="191.8" y="155.8">C15</text>
<text x="231.1" y="150.5">6</text>
<text x="43.8" y="156.1">47nF</text>
<text x="55.7" y="161.9">R23</text>
<text x="67.2" y="161.9">R24</text>
<text x="75.6" y="157.9">10µF</text>
<text x="108.1" y="161.9">R14</text>
<text x="114" y="156.4" transform="rotate(-90 114 156.4)">1k</text>
<text x="119.1" y="161.9">R10</text>
<text x="119.8" y="157.3" transform="rotate(-90 119.8 157.3)">4k7</text>
<text x="127.8" y="157.9">4n7</text>
<text x="136.4" y="157.9">22nF</text>
<text x="145.1" y="157.9">47nF</text>
<text x="189.4" y="160.4">100nF</text>
<text x="11.3" y="171.7">SP-</text>
<text x="18.6" y="173.2">PIN11</text>
<text x="58.5" y="170.3">+Ub</text>
<text x="65.2" y="170.3">5V</text>
<text x="173.8" y="187.7">Title</text>
<text x="173.8" y="196.3">Size</text>
<text x="185.4" y="196.3">Document Number</text>
<text x="269.4" y="196.3">Rev</text>
<text x="176.7" y="199.3">A</text>
<text x="185.4" y="199.3">&lt;Doc&gt;</text>
<text x="272.2" y="199.3">00</text>
<text x="173.8" y="205.1">Date:</text>
<text x="185.7" y="205.1">Sunday, November 25, 2012</text>
<text x="231.7" y="205.1">Sheet</text>
<text x="246.2" y="205.1">1</text>
<text x="254.9" y="205.1">of</text>
<text x="263.6" y="205.1">1</text>
</g>
<g font-size="2.1">
<text x="30.4" y="2.2">5</text>
<text x="85.4" y="2.2">4</text>
<text x="140.5" y="2.2">3</text>
<text x="195.4" y="2.2">2</text>
<text x="250.5" y="2.2">1</text>
<text x=".8" y="30.1">D</text>
<text x="278.8" y="30.1">D</text>
<text x=".8" y="80.8">C</text>
<text x="278.8" y="80.8">C</text>
<text x=".8" y="131.5">B</text>
<text x="278.8" y="131.5">B</text>
<text x=".8" y="182.2">A</text>
<text x="278.8" y="182.2">A</text>
<text x="30.4" y="207.8">5</text>
<text x="85.4" y="207.8">4</text>
<text x="140.5" y="207.8">3</text>
<text x="195.4" y="207.8">2</text>
<text x="250.5" y="207.8">1</text>
</g>
</svg>
